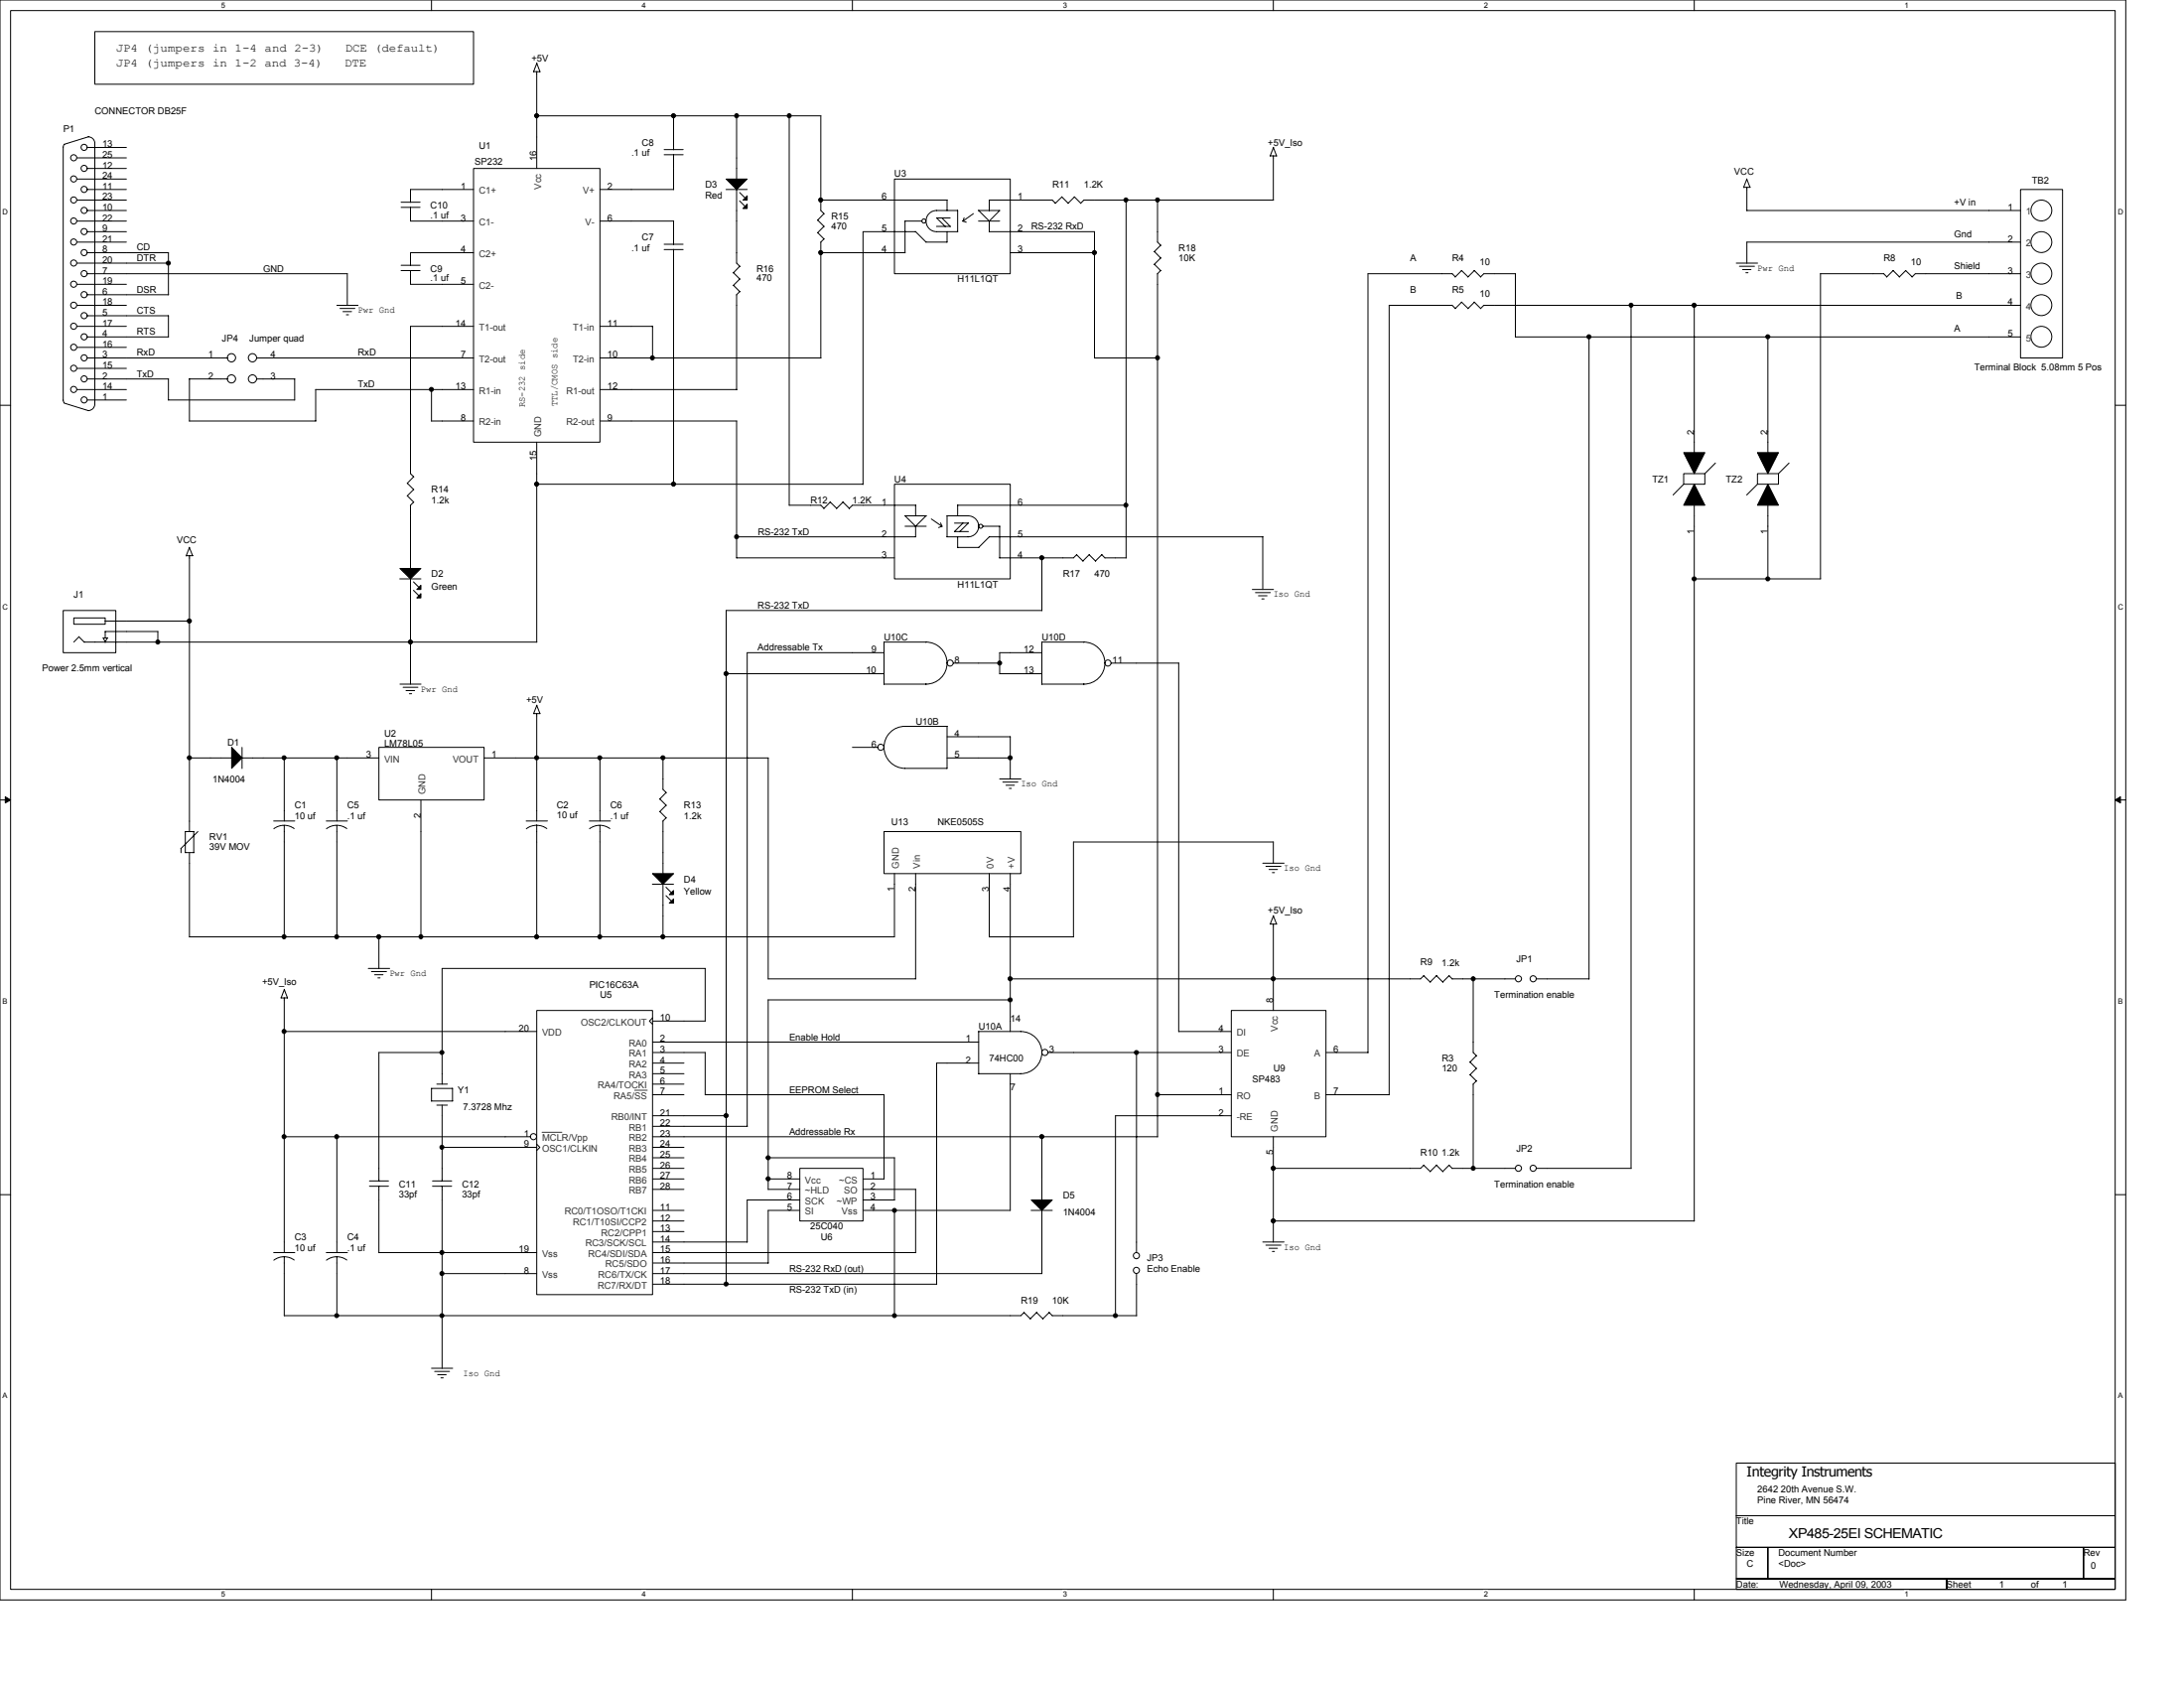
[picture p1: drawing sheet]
<svg xmlns="http://www.w3.org/2000/svg" width="279mm" height="216mm" viewBox="0 0 279 216" stroke-linecap="round" stroke-linejoin="round" font-family="sans-serif">
<path d="M0 0h271.9v204.6h-271.9zM1.4 1.4h269.2v201.9h-269.2z" fill="none" stroke="#000" stroke-width=".13"/>
<g fill="#fff">
<path d="M28.3 .1h.5v1.1h-.5z"/>
<path d="M28.3 203.4h.5v1.1h-.5z"/>
</g>
<path d="M55.2 0v1.4M55.2 203.3v1.3" fill="none" stroke="#000" stroke-width=".13"/>
<g fill="#fff">
<path d="M82.1 .1h.6v1.1h-.6z"/>
<path d="M82.1 203.4h.6v1.1h-.6z"/>
</g>
<path d="M109.1 0v1.4M109.1 203.3v1.3" fill="none" stroke="#000" stroke-width=".13"/>
<g fill="#fff">
<path d="M136 .1h.5v1.1h-.5z"/>
<path d="M136 203.4h.5v1.1h-.5z"/>
</g>
<path d="M162.9 0v1.4M162.9 203.3v1.3" fill="none" stroke="#000" stroke-width=".13"/>
<g fill="#fff">
<path d="M189.8 .1h.6v1.1h-.6z"/>
<path d="M189.8 203.4h.6v1.1h-.6z"/>
</g>
<path d="M216.7 0v1.4M216.7 203.3v1.3" fill="none" stroke="#000" stroke-width=".13"/>
<g fill="#fff">
<path d="M243.7 .1h.5v1.1h-.5z"/>
<path d="M243.7 203.4h.5v1.1h-.5z"/>
<path d="M.3 26.6h.7v1h-.7z"/>
<path d="M270.9 26.6h.7v1h-.7z"/>
<path d="M.3 77.1h.7v1h-.7z"/>
<path d="M270.9 77.1h.7v1h-.7z"/>
</g>
<path d="M0 51.8h1.4M270.6 51.8h1.3" fill="none" stroke="#000" stroke-width=".13"/>
<g fill="#fff">
<path d="M.3 127.6h.7v1h-.7z"/>
<path d="M270.9 127.6h.7v1h-.7z"/>
</g>
<path d="M0 102.3h1.4M270.6 102.3h1.3" fill="none" stroke="#000" stroke-width=".13"/>
<path d="M.7 101.9l.7 .4-.7 .4zM270.6 102.3l.7-.4v.8z" fill="#000" stroke="#000" stroke-width=".13"/>
<g fill="#fff">
<path d="M.3 178h.7v1.1h-.7z"/>
<path d="M270.9 178h.7v1.1h-.7z"/>
</g>
<g fill="none" stroke="#000" stroke-width=".13">
<path d="M11.2 18.9h5M11.3 17.5a.82 .82 0 0 1 .8 .8M11.3 17.5l-3.1 1-.1 .3v32.4l.1 .3M12.1 18.3v33.4M12.1 4h48.5v6.8h-48.5zM68.2 9.2h.9M68.7 8.1l.4 1.1M68.7 9.2v12.3M68.7 14.8h36.3M68.7 8.1l-.4 1.1M85 19.8h2.4M85 19.1h2.4"/>
<path d="M86.2 14.8v4.4M86.2 19.8v4.5M94.2 14.8v8.1M101 14.8v49.8M105 14.8v12.1l.4 .4M162.5 19.9h.8M162.9 18.9l.4 1.1M162.9 19.9v5.7M162.9 18.8l-.4 1.1M9.8 33.7h11.8M9.8 39.1h6.4M9.8 31h6.4"/>
<path d="M9.8 20.2h6.4M9.8 22.9h6.4M9.8 25.6h6.4M9.8 28.3h6.4M9.8 36.4h6.4M11.2 26.9h5M11.2 35h33.2M11.2 24.2h5M11.2 21.5h5M11.2 29.6h5M11.2 32.3h10.4l-.1 5.4M11.2 37.7h10.4"/>
<path d="M43.1 39.1h2.7M43.5 39.5h1.9M43.9 39.9h1.1M44.4 35v4.1M51.3 26.5h2.4M51.3 25.9h2.4M51.3 34.6h2.4M51.3 33.9h2.4M52.5 26.5v1.8h8.1M52.5 34.6v1.8h8.1M60.6 21.5h16.2v35.1h-16.2zM60.6 24.2h-8.1v1.7"/>
<path d="M60.6 32.3h-8.1v1.7M76.8 24.2h9.4M76.8 28.3h9.4M85 31.9h2.4M85 31.2h2.4M86.2 28.3v3M86.2 31.9v30.1M92.9 24.2h2.7M93.8 36.5l.9 .8-.5 .4M94.2 24.2v9.5l.5 .4-.9 .8 .9 .8M94.2 37.7v12.1M94.6 24.6l.7 .7"/>
<path d="M94.6 25.7l.7 .7M94.6 35.7l-.8 .8M104.6 28.2l.8 .8M104.6 29.8l.8 .8M105 31v14.8M105 25.6h16.2M105 32.3h10.8M105.4 27.3l-.8 .9M105.4 29l-.8 .8M105.4 30.6l-.4 .4M114.4 22.9h14.8v12.1h-14.8zM115.8 28.3h2.1"/>
<path d="M115.8 28.3v4M119.8 27.9h1.8M119.8 29h1.8M119.8 27.9l1.1 1.1M120.5 27.9l1.1 1.1M121.2 31h-2.8l-1.3-1.4h-6.7v32.4M121.2 25.6v1.3M121.2 29.6v1.4M122.5 26.9h-2.7a1.35 1.35 0 0 0-1.3 1.4 1.35 1.35 0 0 0 1.3 1.3M122.5 26.9v2.7h-2.7M123.3 27.9l-.1 .4 .4 .1M124.5 27.3l-1.3 1"/>
<path d="M125.2 26.9h2.7l-1.4 1.4M125.2 28.3h2.7M125.2 26.9l1.4 1.4M126.5 25.6h8.1M126.5 29.6h13.5M126.6 25.6v1.3M126.6 28.3v1.3M129.2 32.3h10.8M134.6 25.6l.4 .4M135.8 25.2l.9 .8M135.8 25.2l-.8 .8M138.3 26l-.9-.8-.8 .8"/>
<path d="M140 29.6v16.2M144.1 25.6v45.8M147.7 32.2l.8 .8M148.1 25.6v5.4l.4 .4M148.1 35v110.4M148.5 31.4l-.8 .8M148.5 33l-.8 .8 .8 .8M148.5 34.6l-.4 .4M162.9 25.6h-24.2l-.5 .4M185.8 39l.4 .5M185.8 35l.4 .4M185.8 39.1h-8.1v100.9"/>
<path d="M185.8 35h-10.8v99.6M187 34.6l.8 .8M187 34.6l-.8 .8M188.6 38.6l.8 .9M188.6 34.6l.8 .8M188.6 38.7l-.8 .8-.8-.9-.8 .9M188.6 34.6l-.8 .8M193.9 35v8.1M193.9 35h-4.1l-.4 .4M208.7 39.1v110.4M216.7 39.1v18.8M222.1 33.7h2.8"/>
<path d="M222.5 34.1h2M222.9 34.5h1.1M223.1 24h.8M223.4 34.9h.2M223.5 22.9l.4 1.1M223.5 22.9l-.4 1.1M223.5 24v2.9M223.5 26.9h35M232.9 35h8.1M232.9 35v39M241 35l.4 .4M242.2 34.6l.8 .8"/>
<path d="M242.2 34.6l-.8 .8M243.8 34.6l.8 .8M243.8 34.6l-.8 .8M258.5 39.1h-68.7l-.4 .4M258.5 31h-35v2.7M258.5 35h-13.5l-.4 .4M258.5 24.2h5.4v21.6h-5.4zM8.2 51.6l3.1 .9M9.8 41.7h6.4M9.8 44.4h6.4M9.8 47.1h6.4M9.8 49.8h6.4"/>
<path d="M11.2 43.1h10.4M11.2 45.8h17.9M11.2 48.5h10.4M11.2 40.4h10.4l-.1 2.7M11.2 51.2h5M12.1 51.7a.84 .84 0 0 1-.8 .8M21.5 51.2h16.2M21.5 48.5v2.7M24.2 53.8h16.2M29.1 48.5h-4.9v5.4M32.9 45.8h27.7M32.9 48.5h4.8"/>
<path d="M37.7 48.5v2.7M44.3 40.3h.3M55.2 49.8v4.1M55.2 53.8h5.4M60.6 41.7h-8.1v18.9l.4 .4-.8 .8 .8 .8M60.6 49.8h-20.2v4M68.7 56.6v25.5h-57.9M76.8 45.8h28.2M76.8 41.7h6.7M76.8 49.8h17.5M76.8 53.8h17.5M83.5 41.7v4.1"/>
<path d="M94.2 53.8v17.6M140 45.8h8.1M193.9 43.1h64.6M203.3 43.1v82.1M219.5 59.2l-1.4 1.4M226.2 43.1v14.8M228.9 59.2l-1.4 1.4M8.1 78.1h6.7v5.4h-6.7zM9.4 79h4.1v.8h-4.1zM13.5 79.4h10.8M23.8 71.1h.9M24.2 71.1v35.3"/>
<path d="M24.6 71.1l-.4-1.1-.4 1.1M51.1 74h2.7M52.1 63.4l.8 .8-.4 .4M52.5 64.6v8.1M52.5 74v13.5M52.9 74.4l.7 .7M52.9 75.5l.7 .7M52.9 62.6l-.8 .8M68.7 61.9h41.7M94.2 71.4h20.2M94.2 68.7h23M101 64.6h4l.4 .4"/>
<path d="M106.2 64.2l.8 .8M106.2 64.2l-.8 .8M107.8 64.2l.8 .8M107.8 64.2l-.8 .8M114.4 61.9h14.8v12.1h-14.8zM115.8 67.3h2.7M117.1 64.6v1.4M117.1 67.3v1.4M117.2 64.6h-8.1l-.5 .4M118.5 66h-2.7l1.4 1.3M118.5 66l-1.4 1.3M119.1 66.4l1.4 .9"/>
<path d="M120.3 66.9l.2 .4-.4 .2M121.2 66v2.7M121.2 66h2.7M122.1 66.9h1.8M122.1 68h1.8M122.5 68.7v1.3M122.5 70h2.7M123.2 66.9l-1.1 1.1M123.8 66a1.34 1.34 0 0 1 1.4 1.3 1.34 1.34 0 0 1-1.4 1.4h-2.7M123.9 66.9l-1.1 1.1M125.8 67.3h2.1M126.6 68.7h35"/>
<path d="M126.6 68.6l-1.4 1.4M127.9 67.3v4.1M133.3 71.4v6.7M133.3 78.1h-40.4v86.2M137.7 71l.9 .8M137.8 70.9l-.5 .5h-9.4M139.3 71l.9 .8M139.4 70.9l-.9 .9M140.9 71l.5 .4M141 70.9l-.9 .9M141.4 71.4h2.7M144.1 64.6h-21.6v1.4"/>
<path d="M160.2 75.4h2.7M160.6 75.8h1.9M161 76.2h1.1M161.4 76.6h.3M161.5 68.7v6.7M215.4 60.6h2.7v1.3h-2.7zM215.4 61.9l-1.4 1.4M216.7 64.6l.1 91.6h-53.9M216.7 74h16.2M224.8 60.6h2.7v1.3h-2.7zM224.8 61.9l-1.3 1.4M226.2 64.6v9.5"/>
<path d="M10.1 81.4l.7 .7M10.1 81.4l-.7 .7M13.4 80.8h6.8M13.4 82.1l.4-.5h-.6l.3 .5M13.5 80.8v.8M20.2 80.8v1.3M24.2 96.9h5.5M31 95.6v2.7M31 96.9h17.5M36.4 96.9v8.1M43.1 96.9v8.1M48.5 95.6h13.4v6.7h-13.4z"/>
<path d="M51.2 87.5h2.7M51.6 87.9h1.9M51.9 88.3h1.1M52.4 88.7h.3M61.9 96.9h36.4M68.2 91.3h.9M68.3 91.3l.4-1.1 .4 1.1M68.7 91.3v13.7M76.8 96.9v8.1M84.8 96.9v4.1l.4 .4M92.9 86.2h20.2M98.3 96.9v28.3"/>
<path d="M109.1 95.6h3.2M113.1 82.1h5.3a2.7 2.7 0 0 1 2.8 2.7 2.69 2.69 0 0 1-2.8 2.7M113.1 87.5h5.4M113.1 82.1v5.4M113.1 83.5h-17.5v60.6M115.8 92.9a2.66 2.66 0 0 0-2.7 2.7v-.1a2.7 2.7 0 0 0 2.7 2.8h5.4M115.8 92.9h5.4M121.2 94.2h8v5.5M121.2 96.9h8.1M121.2 92.9v5.4M122 84.8h5.9M127.9 99.6h2.7"/>
<path d="M127.9 86.2h5.4M133.3 82.1h5.3a2.7 2.7 0 0 1 2.8 2.7 2.69 2.69 0 0 1-2.8 2.7M133.3 87.5h5.4M133.3 82.1v5.4M133.3 83.5h-5.4v2.7M142.2 84.8h8.6M150.8 84.8v47.2M23.2 108.5v.6M23.7 106.4h1.1v2.7h-1.1M23.7 106.3v2.8M24.2 109.1v10.7M25.3 106.4l-2.2 2.1"/>
<path d="M35 105h2.7M36.4 105.6v14.2M37.6 106a2.17 2.17 0 0 0-2.6 0M41.7 105h2.7M43.1 105.6v14.2M44.4 106a2.17 2.17 0 0 0-2.6 0M48.5 119.8v4.1M53.8 102.3v17.5M67.3 105h2.7M68.7 105.6v14.2M70 106a2.15 2.15 0 0 0-1.4-.4 2.14 2.14 0 0 0-1.3 .4M75.4 105h2.7"/>
<path d="M76.8 105.6v14.2M78 106a2.17 2.17 0 0 0-2.6 0M83.5 113.1h2.7M84.4 102.2l.8 .8M84.4 103.8l.8 .8M84.8 105v6.8M84.8 113.1v6.7M85.2 113.5l.7 .7M85.2 114.6l.7 .7M85.2 101.4l-.8 .8M85.2 103l-.8 .8M85.2 104.6l-.4 .4"/>
<path d="M113.1 106.4h17.5v5.3h-17.5zM114.4 111.7v8.1h-90.2M117.1 111.7v13.5M126.6 111.7v8.1M126.6 119.8h10.8M128.3 100h1.9M128.7 100.4h1.1M129.1 100.8h.3M129.2 111.7v20.2M161.5 110.4h2.8M161.9 110.8h2M162.3 111.2h1.1"/>
<path d="M162.5 118.2h.8M162.5 118.2l.4-1.1 .4 1.1M162.8 111.6h.2M162.9 110.4v-2.7h-25.6v12.1M162.9 118.2v11M35.9 127.6h.9M36.4 127.6v32.6M36.4 126.6l.4 1.1M36.4 131.9h32.3M36.4 126.5l-.4 1.1M47.1 123.9h2.7M47.5 124.3h1.9"/>
<path d="M47.9 124.7h1.1M48.3 125.1h.3M55.2 139.2h2.7M55.2 139.2v1.6M55.9 138.7h1.3M56.6 134.6h-8.1v16.5M57.9 139.2v1.6M68.7 129.2h14.8v36.4h-14.8zM83.5 130.2l-.4 .4 .4 .4M83.5 138.7h4M83.5 137.3h4M83.5 133.3h41.7"/>
<path d="M83.5 136h4M83.5 134.6h6.7M83.5 130.6h6.7M90.2 123.9v6.7M90.2 134.6v5.4M90.2 123.9h-33.6v14.8M98.3 125.2h18.9M125.2 137.3h5.4M125.2 136h-5.4v28.3M129.2 137.3l.1 17.5h-18.9M129.2 127.9h-30.9v24.2M130.6 137.3a2.73 2.73 0 0 0 2.7-2.7 2.71 2.71 0 0 0-2.7-2.7h-5.4v5.5"/>
<path d="M134.1 134.6h23.4M145.4 134.6v25.6M150.8 131.9h6.7M157.5 129.2h12.1v16.2h-12.1zM169.6 134.6h5.4M182.1 124.8l.9 .8M182.2 124.8l-.5 .4h-52.5M183.8 124.8l.8 .8M183.8 124.8l-.8 .8M185.4 124.8l.4 .4M185.4 124.8l-.8 .8M185.8 125.2h8.1"/>
<path d="M188.1 137.5l.8 .8-.5 .4M188.5 125.2v9.4l.4 .4-.9 .9 .9 .8M188.5 138.7v10.8M188.9 136.7l-.9 .8M196.6 125.2h6.7M0 152.8h1.4M36.4 145.4h31.5M43.1 145.4v14.8M47.3 151.7h2.4M47.3 151h2.4M48.5 151.7v8.5M55.2 140.8h2.7"/>
<path d="M55.3 151.7h2.5M55.3 151h2.5M55.9 141.4h1.3M56.6 141.4v9.7M56.6 151.7v23.3M56.6 146.7h12.1M68.7 146.3l.4 .4-.4 .5M83.5 158.9h12.1M83.5 154.8h4M83.5 140h4M83.5 142.7h9.4M83.5 149.4h4"/>
<path d="M83.5 145.4h64.6M83.5 146.7h4M83.5 156.2h4M83.5 157.5h4M83.5 144.1h12.1M83.5 148.1h4M83.5 150.8h4M83.5 152.1h4M90.2 140h22.9M98.3 148.1h16.1M98.3 150.8h4M98.3 152.1h4"/>
<path d="M102.3 149.4h8.1v6.8h-8.1zM102.3 154.8h-4v6.8M102.3 153.5h-6.7v5.4M110.4 150.8h2.7M110.4 152.1h6.8M110.4 153.5h4M113.1 140v10.8M114.4 148.1v5.4M114.4 154.8v13.5M117.1 152.1v8.1M131.9 154.8h2.7M133.3 145.4v8.1"/>
<path d="M133.3 154.8v8.1M148.1 140h9.4M157.5 142.7h-14.8v25.6M161.5 158.9h2.8M161.9 159.3h2M162.3 159.7h1.1M162.9 145.4v13.5M169.6 140h8.1M182.1 149l.9 .9M182.2 149l-.5 .4h-18.8M183.8 149l.8 .9M183.8 149l-.8 .8"/>
<path d="M185.4 149l.4 .5M185.4 149l-.8 .8M185.8 149.4h8.1M196.6 149.4h12.1M270.6 152.8h1.3M35 160.2h2.7M36.4 160.7v7.6M37.6 161.2a2.17 2.17 0 0 0-2.6 0M41.7 160.2h2.7M43.1 160.7v7.6M44.4 161.2a2.17 2.17 0 0 0-2.6 0M48.5 160.2h20.2"/>
<path d="M55.2 175h2.7M55.6 175.4h1.9M56 175.8h1.1M56.4 176.2h.3M56.6 162.9h12.1M83.5 160.2h33.7M83.5 162.9h49.8M83.5 161.5h14.8M83.5 164.3h36.3M131 167.9l.8 .8M131 167.9l-.4 .4h-94.2M131.8 168.7l.8-.8 .8 .8"/>
<path d="M134.2 167.9l.4 .4M134.2 167.9l-.8 .8M134.6 168.3h10.8M145.4 162.9v5.4M162.8 160.1h.2M222.1 197.9h4.1v4h-4.1zM222.1 187.1h48.5v6.8h-48.5zM222.1 193.9h48.5v4h-48.5zM226.2 197.9h40.4v4h-40.4zM266.6 197.9h4v4h-4zM222.1 201.9h26.9v1.4h-26.9zM249 201.9h21.6v1.4h-21.6z"/>
<circle cx="10.8" cy="18.8" r=".39"/>
<circle cx="9.4" cy="25.6" r=".39"/>
<circle cx="9.4" cy="33.6" r=".39"/>
<circle cx="9.4" cy="36.4" r=".39"/>
<circle cx="9.4" cy="28.3" r=".39"/>
<circle cx="9.4" cy="39" r=".39"/>
<circle cx="9.4" cy="22.9" r=".39"/>
<circle cx="9.4" cy="31" r=".39"/>
<circle cx="9.4" cy="20.2" r=".39"/>
<circle cx="10.8" cy="29.6" r=".39"/>
<circle cx="10.8" cy="37.7" r=".39"/>
<circle cx="10.8" cy="21.5" r=".39"/>
<circle cx="10.8" cy="35" r=".39"/>
<circle cx="10.8" cy="24.2" r=".39"/>
<circle cx="10.8" cy="26.9" r=".39"/>
<circle cx="10.8" cy="32.3" r=".39"/>
<circle cx="118.2" cy="28.3" r=".26"/>
<circle cx="261.1" cy="35" r="1.34"/>
<circle cx="261.2" cy="26.9" r="1.33"/>
<circle cx="261.2" cy="39" r="1.33"/>
<circle cx="261.2" cy="31" r="1.33"/>
<circle cx="9.4" cy="47.1" r=".39"/>
<circle cx="9.4" cy="41.7" r=".39"/>
<circle cx="9.4" cy="49.8" r=".39"/>
<circle cx="9.4" cy="44.4" r=".39"/>
<circle cx="10.8" cy="45.8" r=".39"/>
<circle cx="10.8" cy="51.1" r=".39"/>
<circle cx="10.8" cy="40.4" r=".39"/>
<circle cx="10.8" cy="43.1" r=".39"/>
<circle cx="10.8" cy="48.5" r=".39"/>
<circle cx="29.6" cy="45.8" r=".53"/>
<circle cx="29.6" cy="48.5" r=".52"/>
<circle cx="32.3" cy="45.8" r=".53"/>
<circle cx="32.3" cy="48.5" r=".52"/>
<circle cx="261.2" cy="43.1" r="1.33"/>
<circle cx="125.5" cy="67.3" r=".26"/>
<circle cx="112.7" cy="95.6" r=".39"/>
<circle cx="121.5" cy="84.8" r=".39"/>
<circle cx="141.7" cy="84.8" r=".39"/>
<circle cx="133.7" cy="134.6" r=".39"/>
<circle cx="194.3" cy="125.2" r=".39"/>
<circle cx="196.1" cy="125.2" r=".39"/>
<circle cx="68.3" cy="145.4" r=".39"/>
<circle cx="194.3" cy="149.4" r=".39"/>
<circle cx="196.1" cy="149.4" r=".39"/>
<circle cx="145.4" cy="162.5" r=".39"/>
<circle cx="145.4" cy="160.6" r=".39"/>
</g>
<g fill="#000" stroke="#000" stroke-width=".13">
<path d="M92.9 22.9h2.7l-1.4 1.3z" fill-rule="evenodd"/>
<path d="M95.6 25v.6h-.5z" fill-rule="evenodd"/>
<path d="M95.6 26.1v.6h-.5z" fill-rule="evenodd"/>
<path d="M215.4 57.9h2.7l-1.4 2.7z" fill-rule="evenodd"/>
<path d="M224.8 57.9h2.7l-1.3 2.7z" fill-rule="evenodd"/>
<path d="M51.2 72.7h2.6l-1.3 1.3z" fill-rule="evenodd"/>
<path d="M53.8 74.9v.5h-.5z" fill-rule="evenodd"/>
<path d="M53.8 75.9v.6h-.5z" fill-rule="evenodd"/>
<path d="M216.7 61.9l1.4 2.7h-2.7z" fill-rule="evenodd"/>
<path d="M226.2 61.9l1.3 2.7h-2.7z" fill-rule="evenodd"/>
<path d="M29.6 95.6l1.4 1.3-1.4 1.4z" fill-rule="evenodd"/>
<path d="M83.5 111.7h2.7l-1.4 1.4z" fill-rule="evenodd"/>
<path d="M85.6 114.4l.6-.5v.5z" fill-rule="evenodd"/>
<path d="M85.6 115.5l.6-.5v.5z" fill-rule="evenodd"/>
<path d="M131.9 153.5h2.7l-1.3 1.3z" fill-rule="evenodd"/>
<circle cx="68.7" cy="14.8" r=".27"/>
<circle cx="86.2" cy="14.8" r=".27"/>
<circle cx="94.2" cy="14.8" r=".26"/>
<circle cx="101" cy="14.8" r=".26"/>
<circle cx="21.5" cy="33.7" r=".26"/>
<circle cx="105" cy="25.6" r=".27"/>
<circle cx="105" cy="32.3" r=".27"/>
<circle cx="140" cy="32.3" r=".27"/>
<circle cx="144" cy="25.6" r=".26"/>
<circle cx="148.1" cy="25.6" r=".26"/>
<circle cx="208.7" cy="39" r=".26"/>
<circle cx="216.7" cy="39" r=".27"/>
<circle cx="55.2" cy="49.8" r=".26"/>
<circle cx="83.5" cy="45.8" r=".26"/>
<circle cx="148.1" cy="45.8" r=".26"/>
<circle cx="203.3" cy="43.1" r=".26"/>
<circle cx="226.2" cy="43.1" r=".26"/>
<circle cx="24.2" cy="79.4" r=".27"/>
<circle cx="68.7" cy="61.9" r=".27"/>
<circle cx="86.2" cy="61.9" r=".27"/>
<circle cx="94.2" cy="68.7" r=".26"/>
<circle cx="133.3" cy="71.3" r=".27"/>
<circle cx="144" cy="64.6" r=".26"/>
<circle cx="216.7" cy="74" r=".26"/>
<circle cx="226.2" cy="74" r=".26"/>
<circle cx="20.2" cy="82.1" r=".26"/>
<circle cx="24.2" cy="96.9" r=".26"/>
<circle cx="36.3" cy="96.9" r=".25"/>
<circle cx="43.1" cy="96.9" r=".25"/>
<circle cx="52.5" cy="82.1" r=".27"/>
<circle cx="68.7" cy="96.9" r=".26"/>
<circle cx="76.7" cy="96.9" r=".25"/>
<circle cx="84.8" cy="96.9" r=".26"/>
<circle cx="92.9" cy="86.2" r=".27"/>
<circle cx="127.9" cy="84.8" r=".26"/>
<circle cx="129.2" cy="96.9" r=".26"/>
<circle cx="36.3" cy="119.8" r=".26"/>
<circle cx="43.1" cy="119.8" r=".26"/>
<circle cx="48.5" cy="119.8" r=".27"/>
<circle cx="53.8" cy="119.8" r=".26"/>
<circle cx="68.7" cy="119.8" r=".27"/>
<circle cx="76.7" cy="119.8" r=".26"/>
<circle cx="84.8" cy="119.8" r=".27"/>
<circle cx="36.3" cy="131.9" r=".26"/>
<circle cx="56.5" cy="134.6" r=".25"/>
<circle cx="129.2" cy="125.2" r=".27"/>
<circle cx="129.2" cy="127.9" r=".26"/>
<circle cx="145.4" cy="134.6" r=".26"/>
<circle cx="162.9" cy="125.2" r=".27"/>
<circle cx="188.5" cy="125.2" r=".26"/>
<circle cx="36.3" cy="145.4" r=".26"/>
<circle cx="43.1" cy="145.4" r=".26"/>
<circle cx="56.5" cy="146.7" r=".26"/>
<circle cx="92.9" cy="142.7" r=".27"/>
<circle cx="98.3" cy="148.1" r=".26"/>
<circle cx="98.3" cy="150.8" r=".26"/>
<circle cx="114.4" cy="154.8" r=".25"/>
<circle cx="133.3" cy="145.4" r=".27"/>
<circle cx="148.1" cy="140" r=".26"/>
<circle cx="162.9" cy="149.4" r=".27"/>
<circle cx="162.9" cy="156.2" r=".27"/>
<circle cx="188.5" cy="149.4" r=".26"/>
<circle cx="43.1" cy="168.3" r=".25"/>
<circle cx="56.5" cy="162.9" r=".26"/>
<circle cx="56.5" cy="160.2" r=".26"/>
<circle cx="56.5" cy="168.3" r=".25"/>
<circle cx="92.9" cy="164.2" r=".26"/>
<circle cx="114.4" cy="168.3" r=".25"/>
<circle cx="142.7" cy="168.3" r=".26"/>
</g>
<path d="M81.2 139.4h1.6M69.3 144.8h2.6" fill="none" stroke="#333" stroke-width=".13"/>
<g font-size="1.8">
<text x="223.5" y="188.9">Integrity Instruments</text>
<text x="228.9" y="196.8">XP485-25EI SCHEMATIC</text>
</g>
<g font-size="1.5">
<text x="14.8" y="6.6">JP4 (jumpers in 1-4 and 2-3)</text>
<text x="14.8" y="8.5">JP4 (jumpers in 1-2 and 3-4)</text>
<text x="44.1" y="8.5">DTE</text>
<text x="44.2" y="6.6">DCE (default)</text>
</g>
<g font-size="1.2">
<text x="68" y="7.8">+5V</text>
<text x="8.1" y="16.9">P1</text>
<text x="12.1" y="14.6">CONNECTOR DB25F</text>
<text x="13.1" y="18.8">13</text>
<text x="13.1" y="20.2">25</text>
<text x="13.1" y="21.5">12</text>
<text x="13.1" y="22.9">24</text>
<text x="60.7" y="21">SP232</text>
<text x="61.3" y="19">U1</text>
<text x="68.6" y="20.6" transform="rotate(-90 68.6 20.6)">16</text>
<text x="80.8" y="20">.1 uf</text>
<text x="82.1" y="18.6">C8</text>
<text x="114.4" y="22.6">U3</text>
<text x="162.2" y="18.6">+5V_Iso</text>
<text x="221.9" y="22.4">VCC</text>
<text x="260" y="23.5">TB2</text>
<text x="13.1" y="24.2">11</text>
<text x="13.1" y="25.6">23</text>
<text x="13.1" y="26.9">10</text>
<text x="13.1" y="28.3">22</text>
<text x="13.1" y="29.6">9</text>
<text x="55.1" y="26.7">C10</text>
<text x="55.1" y="27.9">.1 uf</text>
<text x="58.9" y="24.2">1</text>
<text x="58.9" y="28.3">3</text>
<text x="77.7" y="24.2">2</text>
<text x="77.7" y="28.3">6</text>
<text x="90.2" y="24">D3</text>
<text x="90.2" y="25.3">Red</text>
<text x="106.4" y="28">R15</text>
<text x="106.4" y="29.4">470</text>
<text x="112.8" y="25.6">6</text>
<text x="112.8" y="29.6">5</text>
<text x="130.2" y="25.6">1</text>
<text x="130.2" y="29.6">2</text>
<text x="131.9" y="29.4">RS-232 RxD</text>
<text x="134.6" y="24">R11</text>
<text x="138.7" y="24">1.2K</text>
<text x="250" y="26.3">+V in</text>
<text x="256.9" y="26.9">1</text>
<text x="13.1" y="30.9">21</text>
<text x="13.1" y="32.3">8</text>
<text x="13.1" y="33.6">20</text>
<text x="13.1" y="35">7</text>
<text x="17.5" y="33.4">DTR</text>
<text x="17.5" y="32.1">CD</text>
<text x="33.7" y="34.8">GND</text>
<text x="55.1" y="34.8">C9</text>
<text x="55.1" y="36">.1 uf</text>
<text x="58.9" y="32.3">4</text>
<text x="80.8" y="32.1">.1 uf</text>
<text x="82.1" y="30.7">C7</text>
<text x="96.8" y="34.8">R16</text>
<text x="96.8" y="36">470</text>
<text x="112.8" y="32.3">4</text>
<text x="130.2" y="32.3">3</text>
<text x="150.8" y="32.1">R18</text>
<text x="150.8" y="33.4">10K</text>
<text x="180.4" y="33.4">A</text>
<text x="185.8" y="33.4">R4</text>
<text x="189.3" y="34">10</text>
<text x="224.8" y="34.6">Pwr Gnd</text>
<text x="241" y="33.4">R8</text>
<text x="244.5" y="34">10</text>
<text x="250" y="34.4">Shield</text>
<text x="250" y="30.3">Gnd</text>
<text x="256.9" y="30.9">2</text>
<text x="256.9" y="35">3</text>
<text x="13.1" y="36.3">19</text>
<text x="13.1" y="37.7">6</text>
<text x="13.1" y="39">18</text>
<text x="13.1" y="40.4">5</text>
<text x="13.1" y="41.7">17</text>
<text x="17.5" y="40.2">CTS</text>
<text x="17.5" y="37.5">DSR</text>
<text x="45.8" y="40">Pwr Gnd</text>
<text x="58.3" y="41.7">14</text>
<text x="58.9" y="36.3">5</text>
<text x="77.7" y="41.7">11</text>
<text x="122.5" y="36.1">H11L1QT</text>
<text x="180.4" y="37.5">B</text>
<text x="185.8" y="37.5">R5</text>
<text x="189.3" y="38">10</text>
<text x="250.3" y="38.3">B</text>
<text x="256.9" y="39">4</text>
<text x="13.1" y="43.1">4</text>
<text x="13.1" y="44.4">16</text>
<text x="13.1" y="45.8">3</text>
<text x="13.1" y="47.1">15</text>
<text x="17.5" y="45.5">RxD</text>
<text x="17.5" y="42.8">RTS</text>
<text x="26.6" y="45.8">1</text>
<text x="28.4" y="43.6">JP4</text>
<text x="31.9" y="43.6">Jumper quad</text>
<text x="34.6" y="45.8">4</text>
<text x="45.8" y="45.5">RxD</text>
<text x="58.9" y="45.8">7</text>
<text x="77.7" y="45.8">10</text>
<text x="250" y="42.4">A</text>
<text x="252.6" y="47.4">Terminal Block 5.08mm 5 Pos</text>
<text x="256.9" y="43.1">5</text>
<text x="13.1" y="48.5">2</text>
<text x="13.1" y="49.8">14</text>
<text x="13.1" y="51.1">1</text>
<text x="17.5" y="48.2">TxD</text>
<text x="26.6" y="48.5">2</text>
<text x="34.6" y="48.5">3</text>
<text x="45.8" y="49.6">TxD</text>
<text x="58.3" y="49.8">13</text>
<text x="58.9" y="53.8">8</text>
<text x="67.1" y="52.1" transform="rotate(-90 67.1 52.1)">RS-232 side</text>
<text x="71.3" y="52" transform="rotate(-90 71.3 52)">TTL/CMOS side</text>
<text x="77.7" y="49.8">12</text>
<text x="77.7" y="53.8">9</text>
<text x="68.6" y="58.9" transform="rotate(-90 68.6 58.9)">15</text>
<text x="216.7" y="55.6" transform="rotate(-90 216.7 55.6)">2</text>
<text x="226.1" y="55.6" transform="rotate(-90 226.1 55.6)">2</text>
<text x="55.2" y="63">R14</text>
<text x="55.2" y="64.4">1.2k</text>
<text x="103.7" y="64.4">R12</text>
<text x="109.1" y="64.4">1.2K</text>
<text x="112.8" y="64.6">1</text>
<text x="114.4" y="61.7">U4</text>
<text x="130.2" y="64.6">6</text>
<text x="211.4" y="61.7">TZ1</text>
<text x="220.8" y="61.7">TZ2</text>
<text x="22.6" y="69.5">VCC</text>
<text x="96.9" y="68.4">RS-232 TxD</text>
<text x="112.8" y="68.6">2</text>
<text x="112.8" y="71.3">3</text>
<text x="130.2" y="68.6">5</text>
<text x="130.2" y="71.3">4</text>
<text x="216.7" y="68.3" transform="rotate(-90 216.7 68.3)">1</text>
<text x="226.1" y="68.3" transform="rotate(-90 226.1 68.3)">1</text>
<text x="9.4" y="76.5">J1</text>
<text x="55.2" y="73.8">D2</text>
<text x="55.2" y="75.4">Green</text>
<text x="96.9" y="77.9">RS-232 TxD</text>
<text x="122.5" y="75.1">H11L1QT</text>
<text x="136" y="73.8">R17</text>
<text x="140" y="73.8">470</text>
<text x="162.9" y="76.4">Iso Gnd</text>
<text x="96.9" y="83.2">Addressable Tx</text>
<text x="111.5" y="83.5">9</text>
<text x="113.1" y="81.9">U10C</text>
<text x="131" y="83.5">12</text>
<text x="133.3" y="81.9">U10D</text>
<text x="5.4" y="85.9">Power 2.5mm vertical</text>
<text x="53.8" y="88.5">Pwr Gnd</text>
<text x="67.3" y="90">+5V</text>
<text x="110.8" y="86.1">10</text>
<text x="122.1" y="84.8">8</text>
<text x="131" y="86.1">13</text>
<text x="142.3" y="84.8">11</text>
<text x="29.1" y="95.3">D1</text>
<text x="49.1" y="94.3">U2</text>
<text x="49.1" y="95.5">LM78L05</text>
<text x="111.5" y="95.6">6</text>
<text x="117.1" y="92.6">U10B</text>
<text x="122.1" y="94.2">4</text>
<text x="27.2" y="100.1">1N4004</text>
<text x="46.8" y="96.9">3</text>
<text x="62.9" y="96.9">1</text>
<text x="122.1" y="96.9">5</text>
<text x="130.6" y="100.6">Iso Gnd</text>
<text x="26.8" y="107.5">RV1</text>
<text x="37.7" y="103.4">C1</text>
<text x="37.7" y="104.8">10 uf</text>
<text x="44.4" y="103.4">C5</text>
<text x="44.4" y="104.8">.1 uf</text>
<text x="53.8" y="104.7" transform="rotate(-90 53.8 104.7)">2</text>
<text x="71.2" y="103.4">C2</text>
<text x="71.2" y="104.6">10 uf</text>
<text x="78.1" y="103.4">C6</text>
<text x="78.1" y="104.8">.1 uf</text>
<text x="87.5" y="103.4">R13</text>
<text x="87.5" y="104.8">1.2k</text>
<text x="114" y="105.6">U13</text>
<text x="120" y="105.6">NKE0505S</text>
<text x="26.8" y="108.7">39V MOV</text>
<text x="87.5" y="112.8">D4</text>
<text x="164.3" y="111.4">Iso Gnd</text>
<text x="87.5" y="114.5">Yellow</text>
<text x="114.4" y="114.1" transform="rotate(-90 114.4 114.1)">1</text>
<text x="117.1" y="114.1" transform="rotate(-90 117.1 114.1)">2</text>
<text x="126.5" y="114.1" transform="rotate(-90 126.5 114.1)">3</text>
<text x="129.2" y="114.1" transform="rotate(-90 129.2 114.1)">4</text>
<text x="162.2" y="116.9">+5V_Iso</text>
<text x="49.8" y="124.8">Pwr Gnd</text>
<text x="181.7" y="123.5">R9</text>
<text x="184.4" y="123.6">1.2k</text>
<text x="194" y="123.1">JP1</text>
<text x="33.5" y="126">+5V_Iso</text>
<text x="66.4" y="131.9">20</text>
<text x="75.4" y="126.3">PIC16C63A</text>
<text x="76.8" y="127.7">U5</text>
<text x="84.4" y="130.6">10</text>
<text x="125.2" y="131.7">U10A</text>
<text x="129.3" y="130.7">14</text>
<text x="155.9" y="131.9">4</text>
<text x="162.9" y="128.3" transform="rotate(-90 162.9 128.3)">8</text>
<text x="191.2" y="127.7">Termination enable</text>
<text x="84.4" y="133.3">2</text>
<text x="84.4" y="134.6">3</text>
<text x="84.4" y="136">4</text>
<text x="84.4" y="137.3">5</text>
<text x="101" y="133">Enable Hold</text>
<text x="123.6" y="133.3">1</text>
<text x="123.6" y="136">2</text>
<text x="126.6" y="135.7">74HC00</text>
<text x="134.2" y="134.6">3</text>
<text x="155.9" y="134.6">3</text>
<text x="162.9" y="137.1">U9</text>
<text x="170.6" y="134.6">6</text>
<text x="184.4" y="135.7">R3</text>
<text x="184.4" y="137.1">120</text>
<text x="58.6" y="139.8">Y1</text>
<text x="59.2" y="141.9">7.3728 Mhz</text>
<text x="84.4" y="138.6">6</text>
<text x="84.4" y="140">7</text>
<text x="84.4" y="142.7">21</text>
<text x="101" y="139.8">EEPROM Select</text>
<text x="129.3" y="139.4">7</text>
<text x="155.9" y="140">1</text>
<text x="155.9" y="142.7">2</text>
<text x="160.2" y="138.4">SP483</text>
<text x="170.6" y="140">7</text>
<text x="67" y="145.4">1</text>
<text x="67" y="146.7">9</text>
<text x="84.4" y="144">22</text>
<text x="84.4" y="145.4">23</text>
<text x="84.4" y="146.7">24</text>
<text x="84.4" y="148.1">25</text>
<text x="84.4" y="149.4">26</text>
<text x="101" y="145.2">Addressable Rx</text>
<text x="162.9" y="147.7" transform="rotate(-90 162.9 147.7)">5</text>
<text x="181.7" y="147.8">R10 1.2k</text>
<text x="194" y="147.3">JP2</text>
<text x="51" y="151.9">C11</text>
<text x="51" y="153.1">33pf</text>
<text x="59.1" y="151.9">C12</text>
<text x="59.1" y="153.1">33pf</text>
<text x="84.4" y="154.8">11</text>
<text x="84.4" y="150.8">27</text>
<text x="84.4" y="152.1">28</text>
<text x="100.7" y="154.8">5</text>
<text x="100.7" y="153.5">6</text>
<text x="100.7" y="152.1">7</text>
<text x="100.7" y="150.8">8</text>
<text x="111.4" y="150.8">1</text>
<text x="111.4" y="152.1">2</text>
<text x="111.4" y="153.5">3</text>
<text x="111.4" y="154.8">4</text>
<text x="136" y="153.2">D5</text>
<text x="136" y="155.4">1N4004</text>
<text x="191.2" y="151.9">Termination enable</text>
<text x="37.7" y="158.6">C3</text>
<text x="37.7" y="160">10 uf</text>
<text x="44.4" y="158.6">C4</text>
<text x="44.4" y="160">.1 uf</text>
<text x="66.4" y="160.2">19</text>
<text x="84.4" y="156.1">12</text>
<text x="84.4" y="157.5">13</text>
<text x="84.4" y="158.8">14</text>
<text x="84.4" y="160.2">15</text>
<text x="84.4" y="161.5">16</text>
<text x="103.7" y="157.3">25C040</text>
<text x="105" y="158.6">U6</text>
<text x="146.7" y="161.3">JP3</text>
<text x="164.3" y="159.8">Iso Gnd</text>
<text x="67" y="162.9">8</text>
<text x="84.4" y="162.9">17</text>
<text x="84.4" y="164.2">18</text>
<text x="101" y="165.4">RS-232 TxD (in)</text>
<text x="101" y="162.6">RS-232 RxD (out)</text>
<text x="130.6" y="166.7">R19</text>
<text x="134.6" y="166.7">10K</text>
<text x="146.7" y="162.6">Echo Enable</text>
<text x="59.2" y="176">Iso Gnd</text>
<text x="224.8" y="190.9">2642 20th Avenue S.W.</text>
<text x="222.1" y="195">Title</text>
<text x="224.8" y="192.3">Pine River, MN 56474</text>
<text x="222.1" y="199">Size</text>
<text x="222.1" y="203">Date:</text>
<text x="223.5" y="200.3">C</text>
<text x="227.5" y="199">Document Number</text>
<text x="227.5" y="200.3">&lt;Doc&gt;</text>
<text x="227.6" y="203">Wednesday, April 09, 2003</text>
<text x="249" y="203">Sheet</text>
<text x="255.8" y="203">1</text>
<text x="259.8" y="203">of</text>
<text x="263.9" y="203">1</text>
<text x="266.5" y="199">Rev</text>
<text x="267.5" y="200.6">0</text>
</g>
<g font-size="1.2" fill="#333">
<text x="61.3" y="24.8">C1+</text>
<text x="61.3" y="28.8">C1-</text>
<text x="69.2" y="24.2" transform="rotate(-90 69.2 24.2)">Vcc</text>
<text x="74.6" y="24.8">V+</text>
<text x="74.9" y="28.8">V-</text>
<text x="259.2" y="27.5">1</text>
<text x="61.3" y="32.9">C2+</text>
<text x="259.2" y="31.5">2</text>
<text x="259.2" y="35.6">3</text>
<text x="61.3" y="36.9">C2-</text>
<text x="259.2" y="39.6">4</text>
<text x="61.3" y="42.3">T1-out</text>
<text x="61.3" y="46.3">T2-out</text>
<text x="73.3" y="42.3">T1-in</text>
<text x="73.3" y="46.3">T2-in</text>
<text x="259.2" y="43.6">5</text>
<text x="61.3" y="50.4">R1-in</text>
<text x="72.4" y="50.4">R1-out</text>
<text x="61.3" y="54.4">R2-in</text>
<text x="69.2" y="55.9" transform="rotate(-90 69.2 55.9)">GND</text>
<text x="72.4" y="54.4">R2-out</text>
<text x="49.1" y="97.5">VIN</text>
<text x="54.4" y="101.6" transform="rotate(-90 54.4 101.6)">GND</text>
<text x="57.9" y="97.5">VOUT</text>
<text x="115" y="111.1" transform="rotate(-90 115 111.1)">GND</text>
<text x="117.7" y="111.1" transform="rotate(-90 117.7 111.1)">Vin</text>
<text x="127.1" y="111.1" transform="rotate(-90 127.1 111.1)">0V</text>
<text x="129.8" y="111.1" transform="rotate(-90 129.8 111.1)">+V</text>
<text x="74.3" y="131.1">OSC2/CLKOUT</text>
<text x="163.5" y="131.9" transform="rotate(-90 163.5 131.9)">Vcc</text>
<text x="69.3" y="132.5">VDD</text>
<text x="80.5" y="133.8">RA0</text>
<text x="80.5" y="135.2">RA1</text>
<text x="80.5" y="136.5">RA2</text>
<text x="80.5" y="137.9">RA3</text>
<text x="158.2" y="132.5">DI</text>
<text x="158.2" y="135.2">DE</text>
<text x="168.1" y="135.2">A</text>
<text x="76.5" y="139.2">RA4/TOCKI</text>
<text x="78.2" y="143.3">RB0/INT</text>
<text x="78.5" y="140.6">RA5/SS</text>
<text x="158.2" y="140.6">RO</text>
<text x="158.2" y="143.3">-RE</text>
<text x="168.1" y="140.6">B</text>
<text x="69.3" y="147.3">OSC1/CLKIN</text>
<text x="69.3" y="145.9">MCLR/Vpp</text>
<text x="80.5" y="144.6">RB1</text>
<text x="80.5" y="145.9">RB2</text>
<text x="80.5" y="147.3">RB3</text>
<text x="80.5" y="148.6">RB4</text>
<text x="80.5" y="150">RB5</text>
<text x="163.5" y="144.7" transform="rotate(-90 163.5 144.7)">GND</text>
<text x="72.2" y="155.4">RC0/T1OSO/T1CKI</text>
<text x="80.5" y="151.3">RB6</text>
<text x="80.5" y="152.7">RB7</text>
<text x="103" y="155.4">SI</text>
<text x="103" y="154">SCK</text>
<text x="103" y="152.7">~HLD</text>
<text x="103" y="151.3">Vcc</text>
<text x="107" y="154">~WP</text>
<text x="107.4" y="151.3">~CS</text>
<text x="107.7" y="155.4">Vss</text>
<text x="108" y="152.7">SO</text>
<text x="69.3" y="160.8">Vss</text>
<text x="73.3" y="156.7">RC1/T10SI/CCP2</text>
<text x="74.9" y="159.4">RC3/SCK/SCL</text>
<text x="75.2" y="160.8">RC4/SDI/SDA</text>
<text x="76.9" y="158.1">RC2/CPP1</text>
<text x="69.3" y="163.4">Vss</text>
<text x="76.5" y="164.8">RC7/RX/DT</text>
<text x="76.5" y="163.4">RC6/TX/CK</text>
<text x="77.4" y="162.1">RC5/SDO</text>
</g>
<g font-size="1">
<text x="28.3" y="1">5</text>
<text x="82.1" y="1">4</text>
<text x="136" y="1">3</text>
<text x="189.8" y="1">2</text>
<text x="243.7" y="1">1</text>
<text x=".3" y="27.4">D</text>
<text x="270.9" y="27.4">D</text>
<text x=".3" y="77.9">C</text>
<text x="270.9" y="77.9">C</text>
<text x=".3" y="128.4">B</text>
<text x="270.9" y="128.4">B</text>
<text x=".3" y="178.9">A</text>
<text x="270.9" y="178.9">A</text>
<text x="28.3" y="204.3">5</text>
<text x="82.1" y="204.3">4</text>
<text x="136" y="204.3">3</text>
<text x="189.8" y="204.3">2</text>
<text x="243.7" y="204.3">1</text>
</g>
</svg>
